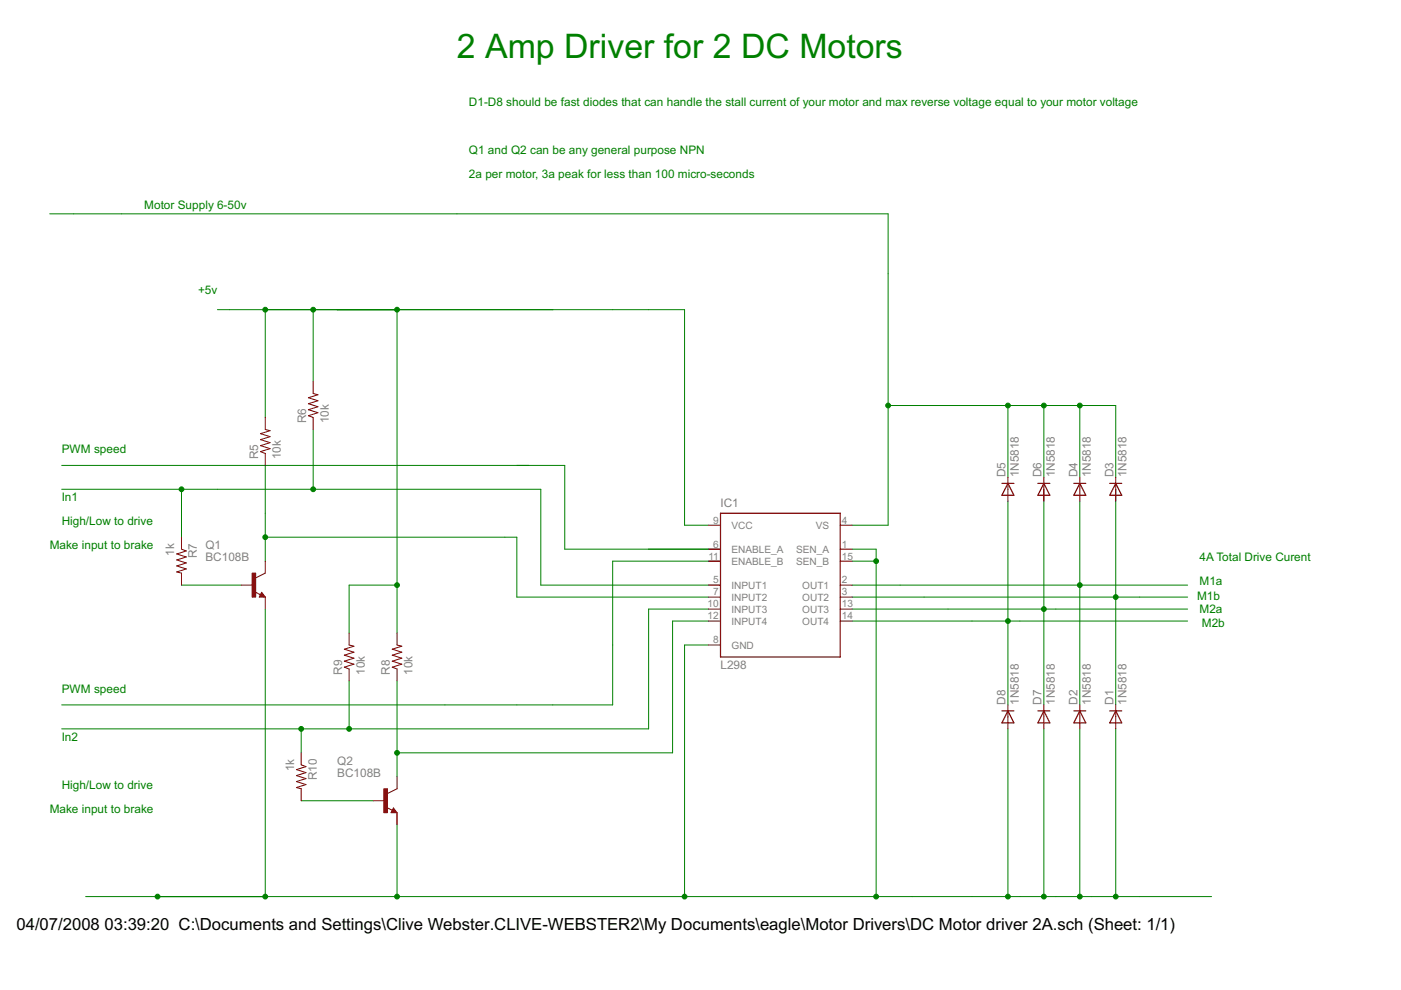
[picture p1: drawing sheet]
<svg xmlns="http://www.w3.org/2000/svg" width="297mm" height="210mm" viewBox="0 0 297 210" stroke-linecap="round" stroke-linejoin="round" font-family="sans-serif">
<g fill="#008000" stroke="#008000" stroke-width=".21">
<path d="M137.5 116.4h12.7z"/>
<path d="M180.7 124.1h10.1z"/>
<path d="M190.8 124.1h38.1z"/>
<path d="M228.9 124.1h22.9z"/>
<path d="M228.9 106.3v17.8z"/>
<path d="M228.9 124.1v25.4z"/>
<path d="M236.6 126.6h5z"/>
<path d="M241.6 126.6h10.2z"/>
<path d="M180.7 126.6h15.2z"/>
<path d="M195.9 126.6h40.7z"/>
<path d="M236.6 103.7v22.9z"/>
<path d="M236.6 126.6v22.9z"/>
<path d="M180.7 129.1h20.3z"/>
<path d="M201 129.1h20.3z"/>
<path d="M221.3 129.1h2.6z"/>
<path d="M223.9 129.1h27.9z"/>
<path d="M221.3 103.7v25.4z"/>
<path d="M221.3 129.1v20.4z"/>
<path d="M180.7 131.7h25.4z"/>
<path d="M206.1 131.7h7.6z"/>
<path d="M213.7 131.7h2.5z"/>
<path d="M216.2 131.7h5.1z"/>
<path d="M221.3 131.7h30.5z"/>
<path d="M213.7 106.3v25.4z"/>
<path d="M213.7 131.7v17.8z"/>
<path d="M109.6 98.7h10.1z"/>
<path d="M119.7 98.7v17.7z"/>
<path d="M119.7 116.4h17.8z"/>
<path d="M137.5 116.4h15.3z"/>
<path d="M38.5 124.1h12.7z"/>
<path d="M13.1 103.7h25.4z"/>
<path d="M38.5 103.7v10.2z"/>
<path d="M66.4 91.1v12.6z"/>
<path d="M46.1 103.7h20.3z"/>
<path d="M38.5 103.7h7.6z"/>
<path d="M66.4 103.7h48.3z"/>
<path d="M114.7 103.7v20.4z"/>
<path d="M114.7 124.1h38.1z"/>
<path d="M84.2 159.6v5.1z"/>
<path d="M84.2 144.4v15.2z"/>
<path d="M84.2 159.6h58.4z"/>
<path d="M142.6 131.7v27.9z"/>
<path d="M142.6 131.7h7.6z"/>
<path d="M63.9 169.8h15.2z"/>
<path d="M236.6 86v15.2z"/>
<path d="M228.9 86h7.7z"/>
<path d="M228.9 86v15.2z"/>
<path d="M221.3 86h7.6z"/>
<path d="M221.3 86v15.2z"/>
<path d="M213.7 86h7.6z"/>
<path d="M213.7 86v15.2z"/>
<path d="M180.7 111.4h7.6z"/>
<path d="M188.3 86v25.4z"/>
<path d="M188.3 58v28z"/>
<path d="M188.3 45.3v12.7z"/>
<path d="M96.9 45.3h91.4z"/>
<path d="M25.8 45.3h71.1z"/>
<path d="M15.6 45.3h10.2z"/>
<path d="M10.5 45.3h5.1z"/>
<path d="M188.3 86h25.4z"/>
<path d="M145.1 111.4h5.1z"/>
<path d="M145.1 65.7v45.7z"/>
<path d="M137.5 65.7h7.6z"/>
<path d="M129.9 65.7h7.6z"/>
<path d="M117.2 65.7h12.7z"/>
<path d="M84.2 65.7h33z"/>
<path d="M71.5 65.7h12.7z"/>
<path d="M56.2 65.7h10.2z"/>
<path d="M66.4 65.7h5.1z"/>
<path d="M46.1 65.7h2.5z"/>
<path d="M48.6 65.7h7.6z"/>
<path d="M56.2 65.7v22.8z"/>
<path d="M84.2 124.1v10.1z"/>
<path d="M84.2 65.7v58.4z"/>
<path d="M74 124.1h10.2z"/>
<path d="M74 124.1v10.1z"/>
<path d="M66.4 65.7v15.2z"/>
<path d="M56.2 98.7v10.1z"/>
<path d="M56.2 113.9v5.1z"/>
<path d="M56.2 108.8v5.1z"/>
<path d="M56.2 113.9h50.8z"/>
<path d="M107 113.9h2.6z"/>
<path d="M109.6 113.9v12.7z"/>
<path d="M109.6 126.6h40.6z"/>
<path d="M13.1 98.7h99z"/>
<path d="M13.1 149.5h81.2z"/>
<path d="M129.9 119v17.8z"/>
<path d="M129.9 136.8v12.7z"/>
<path d="M117.2 149.5h12.7z"/>
<path d="M109.6 149.5h7.6z"/>
<path d="M129.9 119h22.9z"/>
<path d="M94.3 149.5h15.3z"/>
<path d="M241.6 190.1h15.3z"/>
<path d="M236.6 190.1h5z"/>
<path d="M236.6 154.5v35.6z"/>
<path d="M231.5 190.1h5.1z"/>
<path d="M228.9 190.1h2.6z"/>
<path d="M228.9 154.5v35.6z"/>
<path d="M223.9 190.1h5z"/>
<path d="M221.3 190.1h2.6z"/>
<path d="M221.3 154.5v35.6z"/>
<path d="M216.2 190.1h5.1z"/>
<path d="M213.7 190.1h2.5z"/>
<path d="M213.7 154.5v35.6z"/>
<path d="M206.1 190.1h7.6z"/>
<path d="M193.4 190.1h12.7z"/>
<path d="M185.8 190.1h7.6z"/>
<path d="M180.7 116.4h5.1z"/>
<path d="M185.8 116.4v2.6z"/>
<path d="M180.7 119h5.1z"/>
<path d="M185.8 119v71.1z"/>
<path d="M145.1 190.1h40.7z"/>
<path d="M145.1 136.8h5.1z"/>
<path d="M145.1 136.8v53.3z"/>
<path d="M84.2 172.3v17.8z"/>
<path d="M84.2 190.1h60.9z"/>
<path d="M18.2 190.1h15.2z"/>
<path d="M33.4 190.1h22.8z"/>
<path d="M56.2 190.1h28z"/>
<path d="M56.2 129.1v61z"/>
<path d="M13.1 154.5h50.8z"/>
<path d="M63.9 154.5v5.1z"/>
<path d="M63.9 154.5h10.1z"/>
<path d="M74 144.4v10.1z"/>
<path d="M74 154.5h63.5z"/>
<path d="M137.5 129.1v25.4z"/>
<path d="M137.5 129.1h12.7z"/>
<circle cx="228.9" cy="124.1" r=".51"/>
<circle cx="236.6" cy="126.6" r=".51"/>
<circle cx="221.3" cy="129.1" r=".51"/>
<circle cx="213.7" cy="131.7" r=".51"/>
<circle cx="38.5" cy="103.7" r=".51"/>
<circle cx="66.4" cy="103.7" r=".51"/>
<circle cx="84.2" cy="159.6" r=".51"/>
<circle cx="228.9" cy="86" r=".51"/>
<circle cx="221.3" cy="86" r=".51"/>
<circle cx="213.7" cy="86" r=".51"/>
<circle cx="188.3" cy="86" r=".51"/>
<circle cx="56.2" cy="65.7" r=".51"/>
<circle cx="84.2" cy="65.7" r=".51"/>
<circle cx="84.2" cy="124.1" r=".51"/>
<circle cx="66.4" cy="65.7" r=".51"/>
<circle cx="56.2" cy="113.9" r=".51"/>
<circle cx="236.6" cy="190.1" r=".51"/>
<circle cx="228.9" cy="190.1" r=".51"/>
<circle cx="221.3" cy="190.1" r=".51"/>
<circle cx="213.7" cy="190.1" r=".51"/>
<circle cx="185.8" cy="119" r=".51"/>
<circle cx="185.8" cy="190.1" r=".51"/>
<circle cx="145.1" cy="190.1" r=".51"/>
<circle cx="84.2" cy="190.1" r=".51"/>
<circle cx="56.2" cy="190.1" r=".51"/>
<circle cx="33.4" cy="190.1" r=".51"/>
<circle cx="63.9" cy="154.5" r=".51"/>
<circle cx="74" cy="154.5" r=".51"/>
</g>
<g fill="#800000" stroke="#800000" stroke-width=".21">
<path d="M178.1 119h2.6z"/>
<path d="M178.1 131.7h2.6z"/>
<path d="M178.1 129.1h2.6z"/>
<path d="M150.2 131.7h2.6z"/>
<path d="M150.2 119h2.6z"/>
<path d="M150.2 129.1h2.6z"/>
<path d="M150.2 111.4h2.6z"/>
<path d="M150.2 136.8h2.6z"/>
<path d="M150.2 126.6h2.6z"/>
<path d="M150.2 116.4h2.6z"/>
<path d="M150.2 124.1h2.6z"/>
<path d="M178.1 111.4h2.6z"/>
<path d="M178.1 126.6h2.6z"/>
<path d="M178.1 124.1h2.6z"/>
<path d="M178.1 116.4h2.6z"/>
<path d="M236.6 152v2.5z"/>
<path d="M236.6 149.5v2.5z"/>
<path d="M228.9 152v2.5z"/>
<path d="M228.9 149.5v2.5z"/>
<path d="M236.6 103.7v2.6z"/>
<path d="M236.6 101.2v2.5z"/>
<path d="M228.9 103.7v2.6z"/>
<path d="M228.9 101.2v2.5z"/>
<path d="M213.7 103.7v2.6z"/>
<path d="M213.7 101.2v2.5z"/>
<path d="M221.3 103.7v2.6z"/>
<path d="M221.3 101.2v2.5z"/>
<path d="M221.3 152v2.5z"/>
<path d="M221.3 149.5v2.5z"/>
<path d="M213.7 152v2.5z"/>
<path d="M213.7 149.5v2.5z"/>
<path d="M56.2 88.5v2.6z"/>
<path d="M56.2 96.1v2.6z"/>
<path d="M55.2 95.8l1 .3z"/>
<path d="M55.2 95.8l2.1-.7z"/>
<path d="M55.2 94.5l2.1 .6z"/>
<path d="M55.2 94.5l2.1-.6z"/>
<path d="M55.2 93.2l2.1 .7z"/>
<path d="M55.2 93.2l2.1-.6z"/>
<path d="M55.2 91.9l2.1 .7z"/>
<path d="M55.2 91.9l2.1-.6z"/>
<path d="M56.2 91.1l1.1 .2z"/>
<path d="M66.4 80.9v2.5z"/>
<path d="M66.4 88.5v2.6z"/>
<path d="M65.4 88.1l1 .4z"/>
<path d="M65.4 88.1l2-.6z"/>
<path d="M65.4 86.9l2 .6z"/>
<path d="M65.4 86.9l2-.7z"/>
<path d="M65.4 85.6l2 .6z"/>
<path d="M65.4 85.6l2-.6z"/>
<path d="M65.4 84.3l2 .7z"/>
<path d="M65.4 84.3l2-.6z"/>
<path d="M66.4 83.4l1 .3z"/>
<path d="M38.5 121.5v2.6z"/>
<path d="M38.5 113.9v2.5z"/>
<path d="M38.5 116.4l1 .4z"/>
<path d="M37.5 117.5l2-.7z"/>
<path d="M37.5 117.5l2 .6z"/>
<path d="M37.5 118.7l2-.6z"/>
<path d="M37.5 118.7l2 .7z"/>
<path d="M37.5 120l2-.6z"/>
<path d="M37.5 120l2 .6z"/>
<path d="M37.5 121.3l2-.7z"/>
<path d="M37.5 121.3l1 .2z"/>
<path d="M51.2 124.1h2.5z"/>
<path d="M56.2 126.6v2.5z"/>
<path d="M56.2 119v2.5z"/>
<path d="M54.2 122.5l2-1z"/>
<path d="M55.5 125.6l.7 1z"/>
<path d="M55 126.6h1.2z"/>
<path d="M55.5 125.6l-.5 1z"/>
<path d="M54 125.5l1.2 .6z"/>
<path d="M79.1 169.8h2.5z"/>
<path d="M84.2 172.3v2.6z"/>
<path d="M84.2 164.7v2.5z"/>
<path d="M82.1 168.3l2.1-1.1z"/>
<path d="M83.4 171.3l.8 1z"/>
<path d="M82.9 172.3h1.3z"/>
<path d="M83.4 171.3l-.5 1z"/>
<path d="M82 171.2l1.2 .6z"/>
<path d="M84.2 134.2v2.6z"/>
<path d="M84.2 141.8v2.6z"/>
<path d="M83.2 141.5l1 .3z"/>
<path d="M83.2 141.5l2-.7z"/>
<path d="M83.2 140.2l2 .6z"/>
<path d="M83.2 140.2l2-.6z"/>
<path d="M83.2 138.9l2 .7z"/>
<path d="M83.2 138.9l2-.6z"/>
<path d="M83.2 137.6l2 .7z"/>
<path d="M83.2 137.6l2-.6z"/>
<path d="M84.2 136.8l1 .2z"/>
<path d="M74 134.2v2.6z"/>
<path d="M74 141.8v2.6z"/>
<path d="M73 141.5l1 .3z"/>
<path d="M73 141.5l2-.7z"/>
<path d="M73 140.2l2 .6z"/>
<path d="M73 140.2l2-.6z"/>
<path d="M73 138.9l2 .7z"/>
<path d="M73 138.9l2-.6z"/>
<path d="M73 137.6l2 .7z"/>
<path d="M73 137.6l2-.6z"/>
<path d="M74 136.8l1 .2z"/>
<path d="M63.9 167.2v2.6z"/>
<path d="M63.9 159.6v2.6z"/>
<path d="M63.9 162.2l1 .3z"/>
<path d="M62.8 163.2l2.1-.7z"/>
<path d="M62.8 163.2l2.1 .6z"/>
<path d="M62.8 164.4l2.1-.6z"/>
<path d="M62.8 164.4l2.1 .7z"/>
<path d="M62.8 165.7l2.1-.6z"/>
<path d="M62.8 165.7l2.1 .6z"/>
<path d="M62.8 167l2.1-.7z"/>
<path d="M62.8 167l1.1 .2z"/>
</g>
<g fill="#800000" stroke="#800000" stroke-width=".25">
<path d="M152.8 108.8h25.3z"/>
<path d="M178.1 108.8v30.5z"/>
<path d="M152.8 139.3h25.3z"/>
<path d="M152.8 108.8v30.5z"/>
<path d="M236.6 150.7l1.2 2.6z"/>
<path d="M236.6 150.7l-1.3 2.6z"/>
<path d="M235.3 150.7h1.3z"/>
<path d="M235.3 153.3h2.5z"/>
<path d="M236.6 150.7h1.2z"/>
<path d="M228.9 150.7l1.3 2.6z"/>
<path d="M228.9 150.7l-1.2 2.6z"/>
<path d="M227.7 150.7h1.2z"/>
<path d="M227.7 153.3h2.5z"/>
<path d="M228.9 150.7h1.3z"/>
<path d="M236.6 102.5l1.2 2.5z"/>
<path d="M236.6 102.5l-1.3 2.5z"/>
<path d="M235.3 102.5h1.3z"/>
<path d="M235.3 105h2.5z"/>
<path d="M236.6 102.5h1.2z"/>
<path d="M228.9 102.5l1.3 2.5z"/>
<path d="M228.9 102.5l-1.2 2.5z"/>
<path d="M227.7 102.5h1.2z"/>
<path d="M227.7 105h2.5z"/>
<path d="M228.9 102.5h1.3z"/>
<path d="M213.7 102.5l1.3 2.5z"/>
<path d="M213.7 102.5l-1.3 2.5z"/>
<path d="M212.4 102.5h1.3z"/>
<path d="M212.4 105h2.6z"/>
<path d="M213.7 102.5h1.3z"/>
<path d="M221.3 102.5l1.3 2.5z"/>
<path d="M221.3 102.5l-1.3 2.5z"/>
<path d="M220 102.5h1.3z"/>
<path d="M220 105h2.6z"/>
<path d="M221.3 102.5h1.3z"/>
<path d="M221.3 150.7l1.3 2.6z"/>
<path d="M221.3 150.7l-1.3 2.6z"/>
<path d="M220 150.7h1.3z"/>
<path d="M220 153.3h2.6z"/>
<path d="M221.3 150.7h1.3z"/>
<path d="M213.7 150.7l1.3 2.6z"/>
<path d="M213.7 150.7l-1.3 2.6z"/>
<path d="M212.4 150.7h1.3z"/>
<path d="M212.4 153.3h2.6z"/>
<path d="M213.7 150.7h1.3z"/>
<path d="M55.2 126.5h.8z"/>
<path d="M55.5 125.8l.5 .7z"/>
<path d="M55.5 125.8l-.3 .5z"/>
<path d="M55.2 126.3h.4z"/>
<path d="M55.5 126.1l.1 .2z"/>
<path d="M83.2 172.2h.7z"/>
<path d="M83.4 171.6l.5 .6z"/>
<path d="M83.4 171.6l-.2 .5z"/>
<path d="M83.2 172.1h.3z"/>
<path d="M83.4 171.8l.1 .3z"/>
</g>
<g fill="#800000" stroke="#800000" stroke-width=".21">
<path d="M53.4 121.5h.8v5.1h-.8z"/>
<path d="M81.4 167.2h.7v5.1h-.7z"/>
</g>
<text font-size="8" fill="#008000" x="96.9" y="12.3">2 Amp Driver for 2 DC Motors</text>
<g font-size="4">
<text x="3.5" y="197.2">04/07/2008</text>
<text x="22.2" y="197.2">03:39:20 C:\Documents and Settings\Clive Webster.CLIVE-WEBSTER2\My Documents\eagle\Motor Drivers\DC Motor driver 2A.sch (Sheet: 1/1)</text>
</g>
<g font-size="2.8" fill="#008000">
<text x="99.4" y="22.5">D1-D8 should be fast diodes that can handle the stall current of your motor and max reverse voltage equal to your motor voltage</text>
<text x="99.4" y="32.6">Q1 and Q2 can be any general purpose NPN</text>
<text x="99.4" y="37.7">2a per motor, 3a peak for less than 100 micro-seconds</text>
<text x="30.6" y="44.3">Motor Supply 6-50v</text>
<text x="42" y="62.4">+5v</text>
<text x="13.1" y="96.1">PWM speed</text>
<text x="13.1" y="106.3">In1</text>
<text x="13.1" y="111.4">High/Low to drive</text>
<text x="10.5" y="116.4">Make input to brake</text>
<text x="254.3" y="119">4A Total Drive Curent</text>
<text x="254.3" y="124.1">M1a</text>
<text x="253.8" y="127.1">M1b</text>
<text x="254.3" y="129.9">M2a</text>
<text x="254.8" y="133">M2b</text>
<text x="13.1" y="146.9">PWM speed</text>
<text x="13.1" y="157.1">In2</text>
<text x="13.1" y="167.2">High/Low to drive</text>
<text x="10.5" y="172.3">Make input to brake</text>
</g>
<g font-size="2.8" fill="#808080">
<text x="64.9" y="89.8" transform="rotate(-90 64.9 89.8)">R6</text>
<text x="69.7" y="89.8" transform="rotate(-90 69.7 89.8)">10k</text>
<text x="54.8" y="97.4" transform="rotate(-90 54.8 97.4)">R5</text>
<text x="59.6" y="97.4" transform="rotate(-90 59.6 97.4)">10k</text>
<text x="213.2" y="101.2" transform="rotate(-90 213.2 101.2)">D5</text>
<text x="216" y="101.2" transform="rotate(-90 216 101.2)">1N5818</text>
<text x="220.8" y="101.2" transform="rotate(-90 220.8 101.2)">D6</text>
<text x="223.6" y="101.2" transform="rotate(-90 223.6 101.2)">1N5818</text>
<text x="228.5" y="101.2" transform="rotate(-90 228.5 101.2)">D4</text>
<text x="231.2" y="101.2" transform="rotate(-90 231.2 101.2)">1N5818</text>
<text x="236.1" y="101.2" transform="rotate(-90 236.1 101.2)">D3</text>
<text x="238.9" y="101.2" transform="rotate(-90 238.9 101.2)">1N5818</text>
<text x="152.8" y="107.6">IC1</text>
<text x="36.9" y="117.8" transform="rotate(-90 36.9 117.8)">1k</text>
<text x="41.7" y="118.4" transform="rotate(-90 41.7 118.4)">R7</text>
<text x="43.6" y="116.4">Q1</text>
<text x="43.6" y="119">BC108B</text>
<text x="72.5" y="143.1" transform="rotate(-90 72.5 143.1)">R9</text>
<text x="77.3" y="143.1" transform="rotate(-90 77.3 143.1)">10k</text>
<text x="82.7" y="143.1" transform="rotate(-90 82.7 143.1)">R8</text>
<text x="87.5" y="143.1" transform="rotate(-90 87.5 143.1)">10k</text>
<text x="152.8" y="141.8">L298</text>
<text x="213.2" y="149.5" transform="rotate(-90 213.2 149.5)">D8</text>
<text x="216" y="149.5" transform="rotate(-90 216 149.5)">1N5818</text>
<text x="220.8" y="149.5" transform="rotate(-90 220.8 149.5)">D7</text>
<text x="223.6" y="149.5" transform="rotate(-90 223.6 149.5)">1N5818</text>
<text x="228.5" y="149.5" transform="rotate(-90 228.5 149.5)">D2</text>
<text x="231.2" y="149.5" transform="rotate(-90 231.2 149.5)">1N5818</text>
<text x="236.1" y="149.5" transform="rotate(-90 236.1 149.5)">D1</text>
<text x="238.9" y="149.5" transform="rotate(-90 238.9 149.5)">1N5818</text>
<text x="62.3" y="163.5" transform="rotate(-90 62.3 163.5)">1k</text>
<text x="67.1" y="165.5" transform="rotate(-90 67.1 165.5)">R10</text>
<text x="71.5" y="162.2">Q2</text>
<text x="71.5" y="164.7">BC108B</text>
</g>
<g font-size="2.4" fill="#808080">
<text x="151.2" y="111">9</text>
<text x="155.1" y="112.1">VCC</text>
<text x="173" y="112.1">VS</text>
<text x="178.5" y="111">4</text>
<text x="150.2" y="118.6">11</text>
<text x="151.2" y="116.1">6</text>
<text x="155.1" y="119.7">ENABLE_B</text>
<text x="155.1" y="117.2">ENABLE_A</text>
<text x="168.8" y="119.7">SEN_B</text>
<text x="168.8" y="117.2">SEN_A</text>
<text x="178.5" y="118.6">15</text>
<text x="178.5" y="116.1">1</text>
<text x="151.2" y="123.7">5</text>
<text x="155.1" y="124.8">INPUT1</text>
<text x="170.1" y="124.8">OUT1</text>
<text x="178.5" y="123.7">2</text>
<text x="150" y="131.3">12</text>
<text x="150" y="128.8">10</text>
<text x="151.2" y="126.2">7</text>
<text x="155.1" y="129.9">INPUT3</text>
<text x="155.1" y="127.4">INPUT2</text>
<text x="170.1" y="129.9">OUT3</text>
<text x="170.1" y="127.4">OUT2</text>
<text x="178.5" y="131.3">14</text>
<text x="178.5" y="128.8">13</text>
<text x="178.5" y="126.2">3</text>
<text x="151.2" y="136.4">8</text>
<text x="155.1" y="132.4">INPUT4</text>
<text x="155.1" y="137.5">GND</text>
<text x="170.1" y="132.4">OUT4</text>
</g>
</svg>
